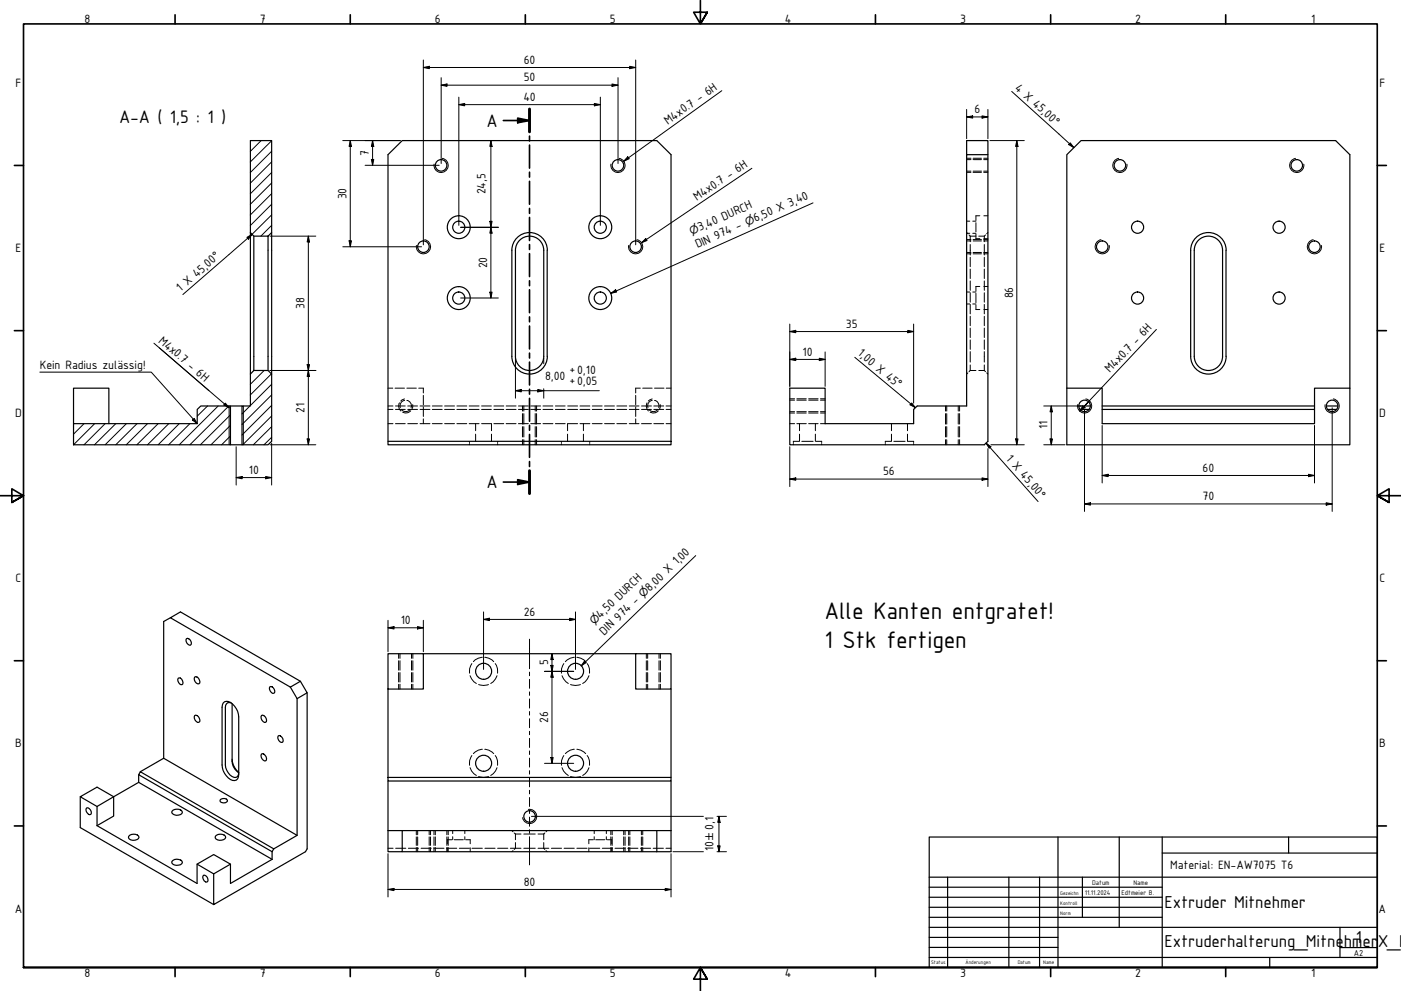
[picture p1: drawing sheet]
<svg xmlns="http://www.w3.org/2000/svg" width="594mm" height="420mm" viewBox="0 0 594 420" stroke-linecap="round" stroke-linejoin="round" font-family="sans-serif">
<!-- layer: Schraffur (ISO) -->
<g fill="none" stroke="#000" stroke-width=".42">
<path d="M106.2 59.6v.1M110.7 59.6l-4.5 4.6M115.2 59.7l-9 8.9M115.2 77.6l-9 9M115.2 73.1l-9 9M115.2 68.6l-9 9M115.2 64.1l-9 9M115.2 95.5l-4.6 4.6M115.2 91.1l-8.3 8.3M115.2 86.6l-9 9M115.2 82.1l-9 9M112 157.1l-5.8 5.8"/>
<path d="M115.1 158.5l-8.9 8.9M35.6 179.6l-4.4 4.5M40.1 179.6l-8.9 9M44.6 179.6l-9 9M49.1 179.6l-9 9M53.6 179.6l-9 9M58.1 179.6l-9 9M62.5 179.6l-9 9M67.1 179.6l-9.1 9M71.6 179.6l-9.1 9M76 179.6l-8.9 9M80.5 179.6l-9 9"/>
<path d="M88 172.1l-4.4 4.3M92.5 172.1l-16.5 16.5M97 172.1l-16.5 16.5M97.7 175.9l-12.7 12.7M106 172.1l-3.4 3.4M115.2 167.4l-12.6 12.6M115.2 162.9l-9 9M115.2 176.4l-12.3 12.2M115.2 171.9l-12.6 12.5M97.7 184.8l-3.7 3.8M97.7 180.3l-8.2 8.3M115.2 185.4l-3.2 3.2"/>
<path d="M115.2 180.9l-7.8 7.7"/>
</g>
<!-- layer: Verdeckt (ISO) -->
<g fill="none" stroke="#000" stroke-width=".42">
<path d="M409.9 67.7h1.8M409.9 72.6h1.8M409.9 67.1h1.8M409.9 73.1h1.8M412.6 67.7h3.6M412.6 72.6h3.6M412.6 67.1h3.6M412.6 73.1h3.6M417.1 67.7h1.8M417.1 72.6h1.8M417.1 67.1h1.8M417.1 73.1h1.8"/>
<path d="M409.9 93.8h1.3M409.9 98.9h1.3M409.9 98.6l.5 .5M410.9 99.6l.5 .5M412.5 93.8h1.3M412.5 98.9h1.3M413.8 94.4v3.9M413.8 99.3v1.9h1.7M415.5 91.5h-1.7v2M417.2 91.5h1.7M417.9 99.6l-.5 .5M418.9 98.6l-.5 .5"/>
<path d="M409.9 102.2h1.8M409.9 107h1.8M409.9 101.6h1.8M409.9 107.6h1.8M411.4 100.1v2.4M411.4 103.7v4.4M411.4 109.1v4M411.4 114.1v4M411.4 119.1v4M411.4 100.1h2.4M412.6 102.2h3.6M412.6 107h3.6"/>
<path d="M412.6 101.6h3.6M412.6 107.6h3.6M415 100.1h2.4M417.1 102.2h1.8M417.1 107h1.8M417.1 101.6h1.8M417.1 107.6h1.8M417.2 101.2h1.7M417.4 103.7v4.4M417.4 100.1v2.4M417.4 109.1v4M417.4 114.1v4"/>
<path d="M417.4 119.1v4M409.9 123.8h1.3M409.9 128.9h1.3M411.4 124.1v4M411.4 129.1v4M411.4 134.1v4M411.4 139.1v4M412.5 123.8h1.3M412.5 128.9h1.3M413.8 124.4v3.9M413.8 129.3v1.9h1.7M415.5 121.5h-1.7v1.9"/>
<path d="M417.2 121.5h1.7M417.2 131.2h1.7M417.4 124.1v4M417.4 129.1v4M417.4 134.1v4M417.4 139.1v4M410.4 158.1l-.5 .5M411.4 149.1v4.4M411.4 144.1v4M411.4 154.7v2.4M411.4 157.1l-.5 .5M411.4 157.1h2.4"/>
<path d="M415 157.1h2.4M417.4 144.1v4M417.4 149.1v4.4M417.4 154.7v2.4M417.4 157.1l.5 .5M418.4 158.1l.5 .5M164.5 164.6h2.1M164.5 173.6h2.1M164.5 172.1h2.1M164.5 179.6h2.1M167.5 164.6h4M167.7 173.6h4.1"/>
<path d="M167.7 172.1h4.1M167.7 179.6h4.1M169.4 170.8a2.68 2.68 0 0 0 .6 3.4M170.2 173.7a2.4 2.4 0 0 0 3.7 0M171.5 169.1l-1.6 .9M171.6 169.8a2.24 2.24 0 0 0-1.9 3M172.5 169.8a2.25 2.25 0 0 1 1.8 3M172.5 164.6h4M172.9 173.6h4.1M172.9 172.1h4.1M172.9 179.6h4.1M174.2 174.2a2.83 2.83 0 0 1-3.4 .6"/>
<path d="M175 171.6l-.3 1.8M177.5 164.6h2v2M178.1 173.6h4.2M178.1 172.1h4.2M178.1 179.6h4.2M179.5 167.6v4M179.5 172.6v4M179.5 177.6v2M183.3 173.6h4.2M183.3 172.1h4.2M183.3 179.6h4.2M188.5 173.6h4.2"/>
<path d="M188.5 172.1h4.2M188.5 179.6h4.2M193.7 173.6h4.2M193.7 172.1h4.2M193.7 179.6h4.2M198.9 173.6h4.2M198.9 172.1h4.2M198.9 179.6h4.2M201.7 179.6v3M204.2 173.6h4.1M204.2 172.1h4.1M204.2 179.6h4.1"/>
<path d="M208.4 179.6v3M209.4 173.6h4.2M209.4 172.1h4.2M209.4 179.6h4.2M214.6 173.6h4.2M214.6 172.1h4.2M214.6 179.6h4.2M219.8 173.6h4.2M219.8 172.1h4.2M219.8 179.6h4.2M221.6 172.1v2.2M221.6 175.4v4.4"/>
<path d="M222.1 172.1v2.2M222.1 175.4v4.4M225 173.6h4.2M225 172.1h4.2M225 179.6h4.2M226.9 172.1v2.2M226.9 175.4v4.4M227.5 172.1v2.2M227.5 175.4v4.4M230.3 173.6h4.1M230.3 172.1h4.1M230.3 179.6h4.1"/>
<path d="M235.5 173.6h4.1M235.5 172.1h4.1M235.5 179.6h4.1M240.7 179.6v3M240.7 173.6h4.2M240.7 172.1h4.2M240.7 179.6h4.2M245.9 173.6h4.2M245.9 172.1h4.2M245.9 179.6h4.2M247.4 179.6v3M251.1 173.6h4.2"/>
<path d="M251.1 172.1h4.2M251.1 179.6h4.2M256.3 173.6h4.2M256.3 172.1h4.2M256.3 179.6h4.2M261.6 173.6h4.1M261.6 172.1h4.1M261.6 179.6h4.1M266.8 173.6h4.2M266.8 172.1h4.2M266.8 179.6h4.2M269.6 167.6v4"/>
<path d="M269.6 172.6v4M269.6 177.6v2M271.5 164.6h-1.9v2M272 173.6h4.2M272 172.1h4.2M272 179.6h4.2M272.5 164.6h4M274.4 170.8a2.92 2.92 0 0 0 .6 3.4M275.3 173.7a2.33 2.33 0 0 0 3.5 0M276.5 169.8a2.25 2.25 0 0 0-1.7 3M276.5 169.1l-1.6 .9M277.2 173.6h4.2"/>
<path d="M277.2 172.1h4.2M277.2 179.6h4.2M277.6 169.8a2.25 2.25 0 0 1 1.7 3M277.6 164.6h4M279.1 174.2a2.75 2.75 0 0 1-3.4 .6M280 171.6l-.3 1.8M282.4 173.6h2.1M282.4 172.1h2.1M282.4 179.6h2.1M282.5 164.6h2M334.9 179.6h2M334.9 174.5h2"/>
<path d="M334.9 169.7h2M334.9 175.1h2M334.9 169.1h2M337.9 179.6h4M337.9 174.5h4M337.9 169.7h4M337.9 175.1h4M337.9 169.1h4M339 179.6v3M342.9 179.6h4M342.9 174.5h4M342.9 169.7h4"/>
<path d="M342.9 175.1h4M342.9 169.1h4M345.8 179.6v3M347.9 179.6h2M347.9 174.5h2M347.9 169.7h2M347.9 175.1h2M347.9 169.1h2M378 179.6v3M384.8 179.6v3M400.9 172.1v2.2M400.9 175.4v4.4"/>
<path d="M401.4 172.1v2.2M401.4 175.4v4.4M406.3 172.1v2.2M406.3 175.4v4.4M406.9 172.1v2.2M406.9 175.4v4.4M199.1 187.1v.5M199.1 188.1v.5M201.7 184.1v3M208.4 184.1v3M211 187.1v.5M211 188.1v.5"/>
<path d="M221.6 180.9v4.4M221.6 186.4v2.2M222.1 180.9v4.4M222.1 186.4v2.2M226.9 180.9v4.4M226.9 186.4v2.2M227.5 180.9v4.4M227.5 186.4v2.2M238.1 187.1v.5M238.1 188.1v.5M240.7 184.1v3M247.4 184.1v3"/>
<path d="M250.1 187.1v.5M250.1 188.1v.5M336.4 188.1v.5M338.8 187.1h-2.4v.5M339 184.1v3M340 187.1h4.8M345.8 184.1v3M346 187.1h2.4v.5M348.4 188.1v.5M375.4 188.1v.5M377.8 187.1h-2.4v.5M378 184.1v3"/>
<path d="M379 187.1h4.8M384.8 184.1v3M385 187.1h2.4v.5M387.4 188.1v.5M400.9 180.9v4.4M400.9 186.4v2.2M401.4 180.9v4.4M401.4 186.4v2.2M406.3 180.9v4.4M406.3 186.4v2.2M406.9 180.9v4.4M406.9 186.4v2.2"/>
<path d="M169 277.2v1.9M169.6 277.2v1.9M174.5 277.2v1.9M175.1 277.2v1.9M204.5 278.7a5.6 5.6 0 0 0-3.8 1.8M205.5 278.7a5.6 5.6 0 0 1 3.9 1.8M243.5 278.7a5.6 5.6 0 0 0-3.8 1.8M244.6 278.7a5.6 5.6 0 0 1 3.7 1.8M274.1 277.2v1.9M274.6 277.2v1.9M279.5 277.2v1.9M280 277.2v1.9"/>
<path d="M169 280.1v4M169 285.2v4M169 290.1v2M169.6 280.1v4M169.6 285.2v4M169.6 290.1v2M174.5 280.1v4M174.5 285.2v4M174.5 290.1v2M175.1 280.1v4M175.1 285.2v4M175.1 290.1v2"/>
<path d="M199.3 286.5l1.6 2.5 1.1 .8M200.1 281.3a5.2 5.2 0 0 0-1 4.1M202.9 290.2a6 6 0 0 0 4.2 0M210 281.3a5.2 5.2 0 0 1 .9 4.1M210.8 286.5l-1.6 2.5-1.1 .8M238.3 286.5l.7 1.3 2 2M239.1 281.3a5.2 5.2 0 0 0-1 4.1M241.9 290.2a6 6 0 0 0 4.2 0M249 281.3a5.2 5.2 0 0 1 .9 4.1M249.7 286.5l-1.5 2.5-1.1 .8M274.1 280.1v4M274.1 285.2v4"/>
<path d="M274.1 290.1v2M274.6 280.1v4M274.6 285.2v4M274.6 290.1v2M279.5 280.1v4M279.5 285.2v4M279.5 290.1v2M280 280.1v4M280 285.2v4M280 290.1v2M204.5 317.7a5.6 5.6 0 0 0-3.8 1.8M205.5 317.7a5.6 5.6 0 0 1 3.9 1.8"/>
<path d="M243.5 317.7a5.6 5.6 0 0 0-3.8 1.8M244.6 317.7a5.6 5.6 0 0 1 3.7 1.8M199.3 325.5l.7 1.4 2 1.9M200.1 320.3a5.2 5.2 0 0 0-1 4.2M202.9 329.2a6 6 0 0 0 4.2 0M210 320.3a5.2 5.2 0 0 1 .9 4.2M210.8 325.5l-.7 1.4-2 1.9M238.3 325.5l.7 1.4 2 1.9M239.1 320.3a5.2 5.2 0 0 0-1 4.2M241.9 329.2a6 6 0 0 0 4.2 0M249 320.3a5.2 5.2 0 0 1 .9 4.2M249.7 325.5l-.6 1.4-2 1.9"/>
<path d="M164.5 359.6h2.2M167.8 359.6h4.3M173.2 359.6h4.3M176.5 352.1v1.8M176.5 354.8v3.6M176.5 359.3v1.8M177.1 352.1v1.8M177.1 354.8v3.6M177.1 359.3v1.8M178.6 359.6h4.3M182 352.1v1.8M182 354.8v3.6"/>
<path d="M182 359.3v1.8M182.6 352.1v1.8M182.6 354.8v3.6M182.6 359.3v1.8M184 359.6h4.3M184 352.1v1.8M184 354.8v3.6M184 359.3v1.8M184.6 352.1v1.8M184.6 354.8v3.6M184.6 359.3v1.8M189.4 359.6h4.3"/>
<path d="M189.5 352.1v1.8M189.5 354.8v3.6M189.5 359.3v1.8M189.7 359.5v1.6M190.1 352.1v1.8M190.1 354.8v3.6M190.1 359.3v1.8M191.6 356h-1.9v1.7M192 352.1v1.3M192 354.8v1.2M192.6 356h3.9M194.8 359.6h4.3"/>
<path d="M197.1 352.1v1.3M197.1 354.8v1.2M197.5 356h1.9v1.7M199.4 359.5v1.6M200.2 359.6h4.3M205.6 359.6h4.3M211 359.6h4.3M216.4 359.6h4.5M217 352.1l.6 .6M218.1 353.2l.5 .4M218.6 353.6h2.3M218.6 357.2v2.4l-.5 .6"/>
<path d="M218.6 353.6v2.4M222.1 353.6h4.8M222.1 359.6h4.8M228.2 353.6h2.4M228.2 359.6h4.5M230.6 357.2v2.4l.4 .6M230.6 353.6v2.4M231 353.2l-.4 .4M232 352.1l-.5 .6M233.8 359.6h4.3M239.2 359.6h4.3M244.6 359.6h4.3"/>
<path d="M249.7 359.5v1.6M250 359.6h4.3M251.6 356h-1.9v1.7M252 352.1v1.3M252 354.8v1.2M252.6 356h3.9M255.4 359.6h4.3M257.1 352.1v1.3M257.1 354.8v1.2M257.5 356h1.9v1.7M259 352.1v1.8M259 354.8v3.6"/>
<path d="M259 359.3v1.8M259.4 359.5v1.6M259.6 352.1v1.8M259.6 354.8v3.6M259.6 359.3v1.8M260.8 359.6h4.3M264.5 352.1v1.8M264.5 354.8v3.6M264.5 359.3v1.8M265 352.1v1.8M265 354.8v3.6M265 359.3v1.8"/>
<path d="M266.2 359.6h4.3M266.6 352.1v1.8M266.6 354.8v3.6M266.6 359.3v1.8M267.1 352.1v1.8M267.1 354.8v3.6M267.1 359.3v1.8M271.6 359.6h4.3M272 352.1v1.8M272 354.8v3.6M272 359.3v1.8M272.5 352.1v1.8"/>
<path d="M272.5 354.8v3.6M272.5 359.3v1.8M277 359.6h4.3M282.4 359.6h2.1M217.6 360.7l-.6 .4M231.5 360.7l.5 .4"/>
</g>
<!-- layer: Sichtbar (ISO) -->
<g fill="none" stroke="#000" stroke-width=".51">
<path d="M106.2 59.6h9v39l-1.5 1.5h-6.1l-1.4-1.5zM409.9 65.6v-6h9v6h-9v106.5h-21l-1.5 1.5v6h-37.5v-15h-15v24h82.5l1.5-1.5v-121.5M106.2 98.6v60M115.2 98.6v60M107.6 100.1v57l-1.4 1.5v13.5h-3.6v16.5h11.1l1.5-1.5v-28.5l-1.5-1.5h-6.1M113.7 100.1v57M218.9 101.2a7.5 7.5 0 0 1 8.3-2.1 7.5 7.5 0 0 1 4.9 7v45a7.5 7.5 0 0 1-7.5 7.5 7.5 7.5 0 0 1-7.6-7.5v-45l.4-2.2zM220.3 101.9a6 6 0 0 1 6.6-1.3 6 6 0 0 1 3.7 5.5v45a6 6 0 0 1-6 6 6 6 0 0 1-6-6v-45l.3-1.9zM508.2 101.9a6 6 0 0 1 6.5-1.3 6 6 0 0 1 3.7 5.5v45a6 6 0 0 1-6 6 6 6 0 0 1-6-6v-45l.3-1.9zM519.9 106.1v45M519.9 106.1a7.5 7.5 0 0 0-7.5-7.5 7.5 7.5 0 0 0-7.5 7.5v45a7.5 7.5 0 0 0 7.5 7.5 7.5 7.5 0 0 0 7.5-7.5M31.2 179.6h52.4v-6l1.6-1.5h12.5v16.5h-66.5z"/>
<path d="M31.2 179.6v-15h15v15M97.7 172.1h4.9M452.4 164.6h15v15h90v-15h15M452.4 164.6v-99l6-6h108l6 6v99M452.4 164.6v24h120v-24M457.5 172.1h4.8M458 173.6h3.8M467.4 172.1h90M467.4 173.6h90M562.5 172.1h4.8M563 173.6h3.8M97.7 188.6h4.9"/>
<path d="M164.5 187.1h120v1.5h-120zM164.5 187.1v-121.5l6.1-6h107.9l6 6v121.5M72.3 261.9l-2.9 1.6v58M79.1 270.8a1.73 1.73 0 0 1 1.8 .8 1.73 1.73 0 0 1-.1 1.9 2 2 0 0 1-1.7-2.7zM164.5 277.2h15v14.9h-15zM179.5 277.2h90.1M269.6 277.2h14.9v14.9h-14.9zM75.6 287.6l.3-.2a1.96 1.96 0 0 1 1.4 2.8 1.92 1.92 0 0 1-1.7-2.6zM82.5 287.1a1.79 1.79 0 0 1 1.9 .8 1.79 1.79 0 0 1-.1 2 2.05 2.05 0 0 1-1.8-2.8zM94.6 298.1a2.52 2.52 0 0 1 4 .4 7.9 7.9 0 0 1 2.6 5.5v24.5a2.13 2.13 0 0 1-1 2.2 2.13 2.13 0 0 1-2.5-.2 7.7 7.7 0 0 1-3.5-6.2v-24.4zM98 298a1.67 1.67 0 0 0-1.8 .1 1.67 1.67 0 0 0-.6 1.8v24.4a5.5 5.5 0 0 0 4.5 5.3l.6-.4 .5-1.6a6.2 6.2 0 0 1-2.8-4.9v-24.4M114.4 291.2a1.75 1.75 0 0 1 1.8 .8 1.75 1.75 0 0 1-.1 1.9 2 2 0 0 1-1.7-2.7z"/>
<path d="M123.1 291.3l4.3-2.5 2.8 4.9-4.2 2.5M123.1 291.3l2.9 4.9M126 296.2v58M127.4 288.8l-50.9-29.4-4.2 2.5 50.8 29.4M130.2 293.7v66.2l-.7 1.2-38.9 22.4v-13M164.5 292.1v37.5M284.5 292.1v37.5M82.5 303.4a1.79 1.79 0 0 1 1.9 .8 1.79 1.79 0 0 1-.1 2 2.05 2.05 0 0 1-1.8-2.8zM110.9 319.7a1.85 1.85 0 0 1 1.8 .9 1.85 1.85 0 0 1-.1 2 2.05 2.05 0 0 1-1.7-2.9zM110.9 303.4a1.82 1.82 0 0 1 1.8 .8 1.82 1.82 0 0 1-.1 2 2.05 2.05 0 0 1-1.7-2.8zM118 312a1.75 1.75 0 0 1 1.7 .8 1.75 1.75 0 0 1 0 1.9 2 2 0 0 1-1.7-2.7zM34 337.8v13.1l56.6 32.6"/>
<path d="M58.8 331.7l-17.7 10.2v8.2M58.8 328.5v3.2l56.6 32.6M59.5 327.2l56.6 32.7-.7 1.2-56.6-32.6zM59.5 327.2l9.9-5.7 56.6 32.7-9.9 5.7M93.4 339.1a1.8 1.8 0 0 1 3.1 .5 1.94 1.94 0 0 1-3.2-.1zM98.4 321.9a7.7 7.7 0 0 0 2.8 5.6M164.5 329.6h120v1.5h-120zM164.5 331.1v21M284.5 331.1v30h-113.9M36.8 342.5a2 2 0 0 1 1.7 2.7l-.4 .2a1.93 1.93 0 0 1-1.3-2.9zM41.1 350.1l42.5 24.5v-8.2l7-4.1 7.1 4.1v8.2l17.7-10.3M41.1 341.9l-7.1-4.1 7.1-4.1 7.1 4.1v8.2l-7.1 4.1"/>
<path d="M54.9 354.2a2.59 2.59 0 0 1 4 .9 2.73 2.73 0 0 1-4.4 .1zM73.3 343.5a2.69 2.69 0 0 1 4 .9 2.75 2.75 0 0 1-4.5 .2zM91.7 354.2a2.59 2.59 0 0 1 4 .9 2.73 2.73 0 0 1-4.5 .1zM164.5 352.1v9h6.1v-9M164.5 352.1h120M278.5 352.1v9M73.3 364.8a2.69 2.69 0 0 1 4 .9 2.8 2.8 0 0 1-4.5 .1zM83.6 366.4l7 4.1 7.1-4.1M86.4 371.1a1.73 1.73 0 0 1 1.6 1 1.73 1.73 0 0 1-.4 1.9 1.93 1.93 0 0 1-1.2-2.9zM115.4 361.1v3.2"/>
<circle cx="187" cy="70.1" r="2.44"/>
<circle cx="262" cy="70.1" r="2.44"/>
<circle cx="474.9" cy="70.1" r="2.44"/>
<circle cx="549.9" cy="70.1" r="2.44"/>
<circle cx="194.5" cy="96.3" r="2.57"/>
<circle cx="194.5" cy="96.3" r="4.9"/>
<circle cx="254.5" cy="96.3" r="2.57"/>
<circle cx="254.5" cy="96.3" r="4.9"/>
<circle cx="482.4" cy="96.3" r="2.57"/>
<circle cx="542.4" cy="96.3" r="2.57"/>
<circle cx="179.5" cy="104.6" r="2.44"/>
<circle cx="269.5" cy="104.6" r="2.44"/>
<circle cx="467.4" cy="104.6" r="2.44"/>
<circle cx="557.4" cy="104.6" r="2.44"/>
<circle cx="194.5" cy="126.4" r="2.57"/>
<circle cx="194.5" cy="126.4" r="4.9"/>
<circle cx="254.5" cy="126.4" r="2.57"/>
<circle cx="254.5" cy="126.4" r="4.9"/>
<circle cx="482.4" cy="126.4" r="2.57"/>
<circle cx="542.4" cy="126.4" r="2.57"/>
<circle cx="459.9" cy="172.1" r="2.44"/>
<circle cx="564.9" cy="172.1" r="2.44"/>
<circle cx="205.1" cy="284.6" r="3.4"/>
<circle cx="244.1" cy="284.6" r="3.4"/>
<circle cx="205.1" cy="323.6" r="3.4"/>
<circle cx="244.1" cy="323.6" r="3.4"/>
<circle cx="224.6" cy="346.1" r="2.44"/>
</g>
<!-- layer: Sichtbar schmal (ISO) -->
<g fill="none" stroke="#000" stroke-width=".42">
<path d="M187.6 67.1a3 3 0 0 1 2.4 3.5 3 3 0 0 1-3.5 2.5 3 3 0 0 1-2.4-3.5M262.6 67.1a3 3 0 0 1 2.4 3.5 3 3 0 0 1-3.5 2.5 3 3 0 0 1-2.4-3.5M474.4 67.1a3 3 0 0 0-2.5 3.5 3 3 0 0 0 3.5 2.5 3 3 0 0 0 2.5-3.5M549.4 67.1a3 3 0 0 0-2.5 3.5 3 3 0 0 0 3.5 2.5 3 3 0 0 0 2.4-3.5M180.1 101.6a3 3 0 0 1 2.4 3.5 3 3 0 0 1-3.5 2.5 3 3 0 0 1-2.4-3.5M270 101.6a3 3 0 0 1 2.5 3.5 3 3 0 0 1-3.5 2.5 3 3 0 0 1-2.4-3.5M466.9 101.6a3 3 0 0 0-2.5 3.5 3 3 0 0 0 3.5 2.5 3 3 0 0 0 2.5-3.5M556.8 101.6a3 3 0 0 0-2.4 3.5 3 3 0 0 0 3.5 2.5 3 3 0 0 0 2.4-3.5M97.2 172.1v16.5M103.2 172.1v16.5M460.4 169.1a3 3 0 0 1 2.5 3.5 3 3 0 0 1-3.5 2.5 3 3 0 0 1-2.5-3.5M565.4 169.1a3 3 0 0 1 2.4 3.5 3 3 0 0 1-3.5 2.5 3 3 0 0 1-2.4-3.5"/>
<path d="M224 343.2a3 3 0 0 1 3.5 2.4 3 3 0 0 1-2.4 3.5 3 3 0 0 1-3.5-2.4"/>
</g>
<!-- layer: Schnittlinie (ISO) -->
<g fill="none" stroke="#000" stroke-width=".7">
<path d="M213.4 51.1h11.1M219.5 50.1l5 1-5 .9zM224.5 46.2v9.7M224.5 57.7v2.1M224.5 61.5v9.8M224.5 73v2.1M224.5 76.9v9.7M224.5 88.4v2.1M224.5 92.2v9.8M224.5 103.7v2.1M224.5 107.5v9.8M224.5 119v2.1"/>
<path d="M224.5 122.9v9.7M224.5 134.3v2.1M224.5 138.2v9.7M224.5 149.7v2.1M224.5 153.5v9.7M224.5 165v2.1M224.5 168.9v9.7M224.5 180.3v2.1M224.5 184.2v9.7M224.5 195.7v2.1M224.5 199.6v9.7M213.4 204.4h11.1"/>
<path d="M219.5 203.4l5 1-5 1z"/>
</g>
<path d="M224.5 46.2v9.7M224.5 199.6v9.7" fill="none" stroke="#000" stroke-width="1.2"/>
<g fill="#000">
<path d="M219.5 50.1l5 1-5 .9z" fill-rule="evenodd"/>
<path d="M219.5 203.4l5 1-5 1z" fill-rule="evenodd"/>
</g>
<!-- layer: Rahmen (ISO) -->
<g fill="none" stroke="#000" stroke-width=".7">
<path d="M74.2 6.3v3.8M148.5 6.3v3.8M222.8 6.3v3.8M297 .2v9.9l-2.9-4.9h5.8l-2.9 4.9 2.9-4.9M371.2 6.3v3.8M445.5 6.3v3.8M519.7 6.3v3.8M6.1 70.1h3.9M584 70.1h3.9M6.1 140.2h3.9M584 140.2h3.9M0 210.2h10l-5-3v5.8l5-2.8-5 2.8"/>
<path d="M594 210.2h-10l5-3v5.8l-5-2.8 5 2.8M6.1 280.1h3.9M584 280.1h3.9M6.1 350.2h3.9M584 350.2h3.9M10 410.2v-400.1h574v400.1h-574h574M74.2 410.2v3.9M148.5 410.2v3.9M222.8 410.2v3.9M299.9 415.1l-2.9-4.9 2.9 4.9h-5.8l2.9-4.9v10M371.2 410.2v3.9M445.5 410.2v3.9"/>
<path d="M519.7 410.2v3.9"/>
</g>
<!-- layer: Titel (ISO) -->
<g fill="none" stroke="#000" stroke-width=".51">
<path d="M394 354.9h190v55.3h-190zM448.6 354.9v55.3M474.6 354.9v38.3M492.8 354.9v55.3M546.4 354.9v6.8M394 376.2h98.8M394 371.9h190M401.8 371.9v38.3M427.8 371.9v38.3M440.8 371.9v38.3M459 371.9v17M492.8 361.7h91.2"/>
<path d="M394 380.4h98.8M394 384.7h98.8M394 388.9h98.8M394 393.2h190M394 397.4h54.6M568.2 393.2v12.7M394 405.9h190M394 401.7h54.6M538.4 405.9v4.3M568.2 401.7h15.8"/>
</g>
<g fill="none" stroke="#000" stroke-width=".42">
<path d="M179.5 28.6l2.6-.5v1zM179.5 28.6h90.1M179.5 25.4v78.4M187.1 36.1l2.4-.5v1zM187.1 36.1h75M187.1 32.9v36.4M259.5 35.6l2.6 .5-2.6 .5zM262.1 32.9v36.4M267 28.1l2.6 .5-2.6 .5zM269.6 25.4v78.4M145.4 59.6h24.3M148.5 59.6l.5 2.5h-1z"/>
<path d="M148.5 59.6v45M158 59.6l.5 2.5h-1zM158 59.6v10.5M194.6 44.4l2.4-.5v1zM194.6 44.4h60M194.6 41.2v54.3M208.2 59.6l.5 2.5h-1zM208.2 59.6v66.7M252 43.9l2.6 .5-2.6 .5zM254.6 41.2v54.3M409.9 49.6l2.5-.5v1zM409.9 49.6h9"/>
<path d="M409.9 46.4v12.4M416.4 49.1l2.5 .5-2.5 .5zM418.9 46.4v12.4M419.7 59.6h14.6M431.2 59.6l.5 2.5h-1zM431.2 59.6v129M154.8 70.1h31.4M157.5 67.6h1l-.5 2.5zM195.3 96.4h16M207.7 93.8h1l-.5 2.6zM208.2 96.4l.5 2.4h-1zM114.5 100.1h19.4"/>
<path d="M130.7 100.1l.6 2.5h-1.1zM130.7 100.1v88.5M145.4 104.6h33.4M148 102.1h1l-.5 2.5zM195.3 126.3h16M207.7 123.9h1l-.5 2.4zM334.9 137.4v26.4M387.4 137.4v33.5M114.5 157.1h19.4M130.2 154.6h1.1l-.6 2.5zM130.7 157.1l.6 2.5h-1.1zM218.6 151.9v16.9"/>
<path d="M230.6 151.9v2.3M334.9 152.4l2.5-.5v1zM334.9 140.6l2.5-.5v1zM334.9 152.4h15M334.9 140.6h52.5M347.4 151.9l2.5 .5-2.5 .5zM349.9 149.2v14.6M384.9 140.1l2.5 .5-2.5 .5zM218.6 165.7l2.4-.6v1.1zM218.6 165.7h35.5M228 165.1l2.6 .6-2.6 .5zM230.6 164.8v4"/>
<path d="M442.6 172.1h15.9M445.8 172.1l.5 2.5h-1zM445.8 172.1v16.5M459 172.1h.1M459.9 172.9h.1M459.9 173.6v43.2M564.9 172.9v43.9M100.1 189.4v16.3M114.5 188.6h19.4M115.2 187.9v17.8M130.2 186.1h1.1l-.6 2.5zM334.9 189.4v16.9"/>
<path d="M418.9 190.2v16.1M420.2 188.6h14.1M430.7 186.1h1l-.5 2.5zM442.6 188.6h9M445.3 186.1h1l-.5 2.5zM467.4 180.4v24.4M557.4 180.4v24.4M100.1 202.5l2.6-.5v1zM100.1 202.5h15.1M112.6 202l2.6 .5-2.6 .5zM334.9 203.1l2.5-.5v1zM334.9 203.1h84"/>
<path d="M416.4 202.6l2.5 .5-2.5 .5zM459.9 213.7l2.5-.6v1.1zM459.9 213.7h105M467.4 201.6l2.5-.5v1zM467.4 201.6h90M554.9 201.1l2.5 .5-2.5 .5zM562.4 213.1l2.5 .6-2.5 .5zM205 259.4v24.4M244 259.4v24.4M164.5 266.2l2.6-.5v1zM164.5 266.2h15M164.5 263v13.3"/>
<path d="M177 265.7l2.5 .5-2.5 .5zM179.5 263v13.3M205 262.6l2.5-.5v1zM205 262.6h39M234.1 277.2l.5 2.4h-1zM234.1 277.2v46.4M241.6 262.1l2.4 .5-2.4 .5zM230.9 284.6h12.4M233.6 282.1h1l-.5 2.5zM234.1 284.6l.5 2.5h-1zM230.9 323.6h12.4M233.6 321.2h1l-.5 2.4z"/>
<path d="M225.4 346.1h72.9M304 346.1h4M304.4 358.6h1l-.5 2.5zM304.9 346.1l.5 2.6h-1zM304.9 346.1v15M164.5 377.1l2.6-.4v.9zM164.5 361.9v18.4M164.5 377.1h120M282.1 376.7l2.4 .4-2.4 .5zM284.5 361.9v18.4M285.4 361.1h12.9M304 361.1h4"/>
</g>
<g fill="#000">
<path d="M179.5 28.6l2.6-.5v1z" fill-rule="evenodd"/>
<path d="M187.1 36.1l2.4-.5v1z" fill-rule="evenodd"/>
<path d="M259.5 35.6l2.6 .5-2.6 .5z" fill-rule="evenodd"/>
<path d="M267 28.1l2.6 .5-2.6 .5z" fill-rule="evenodd"/>
<path d="M194.6 44.4l2.4-.5v1z" fill-rule="evenodd"/>
<path d="M252 43.9l2.6 .5-2.6 .5z" fill-rule="evenodd"/>
<path d="M409.9 49.6l2.5-.5v1z" fill-rule="evenodd"/>
<path d="M416.4 49.1l2.5 .5-2.5 .5z" fill-rule="evenodd"/>
<path d="M148.5 59.6l.5 2.5h-1z" fill-rule="evenodd"/>
<path d="M157.5 67.6h1l-.5 2.5z" fill-rule="evenodd"/>
<path d="M158 59.6l.5 2.5h-1z" fill-rule="evenodd"/>
<path d="M208.2 59.6l.5 2.5h-1z" fill-rule="evenodd"/>
<path d="M431.2 59.6l.5 2.5h-1z" fill-rule="evenodd"/>
<path d="M207.7 93.8h1l-.5 2.6z" fill-rule="evenodd"/>
<path d="M208.2 96.4l.5 2.4h-1z" fill-rule="evenodd"/>
<path d="M130.7 100.1l.6 2.5h-1.1z" fill-rule="evenodd"/>
<path d="M148 102.1h1l-.5 2.5z" fill-rule="evenodd"/>
<path d="M207.7 123.9h1l-.5 2.4z" fill-rule="evenodd"/>
<path d="M130.2 154.6h1.1l-.6 2.5z" fill-rule="evenodd"/>
<path d="M130.7 157.1l.6 2.5h-1.1z" fill-rule="evenodd"/>
<path d="M334.9 152.4l2.5-.5v1z" fill-rule="evenodd"/>
<path d="M334.9 140.6l2.5-.5v1z" fill-rule="evenodd"/>
<path d="M347.4 151.9l2.5 .5-2.5 .5z" fill-rule="evenodd"/>
<path d="M384.9 140.1l2.5 .5-2.5 .5z" fill-rule="evenodd"/>
<path d="M218.6 165.7l2.4-.6v1.1z" fill-rule="evenodd"/>
<path d="M228 165.1l2.6 .6-2.6 .5z" fill-rule="evenodd"/>
<path d="M445.8 172.1l.5 2.5h-1z" fill-rule="evenodd"/>
<path d="M130.2 186.1h1.1l-.6 2.5z" fill-rule="evenodd"/>
<path d="M430.7 186.1h1l-.5 2.5z" fill-rule="evenodd"/>
<path d="M445.3 186.1h1l-.5 2.5z" fill-rule="evenodd"/>
<path d="M100.1 202.5l2.6-.5v1z" fill-rule="evenodd"/>
<path d="M112.6 202l2.6 .5-2.6 .5z" fill-rule="evenodd"/>
<path d="M334.9 203.1l2.5-.5v1z" fill-rule="evenodd"/>
<path d="M416.4 202.6l2.5 .5-2.5 .5z" fill-rule="evenodd"/>
<path d="M459.9 213.7l2.5-.6v1.1z" fill-rule="evenodd"/>
<path d="M467.4 201.6l2.5-.5v1z" fill-rule="evenodd"/>
<path d="M554.9 201.1l2.5 .5-2.5 .5z" fill-rule="evenodd"/>
<path d="M562.4 213.1l2.5 .6-2.5 .5z" fill-rule="evenodd"/>
<path d="M164.5 266.2l2.6-.5v1z" fill-rule="evenodd"/>
<path d="M177 265.7l2.5 .5-2.5 .5z" fill-rule="evenodd"/>
<path d="M205 262.6l2.5-.5v1z" fill-rule="evenodd"/>
<path d="M234.1 277.2l.5 2.4h-1z" fill-rule="evenodd"/>
<path d="M241.6 262.1l2.4 .5-2.4 .5z" fill-rule="evenodd"/>
<path d="M233.6 282.1h1l-.5 2.5z" fill-rule="evenodd"/>
<path d="M234.1 284.6l.5 2.5h-1z" fill-rule="evenodd"/>
<path d="M233.6 321.2h1l-.5 2.4z" fill-rule="evenodd"/>
<path d="M304.4 358.6h1l-.5 2.5z" fill-rule="evenodd"/>
<path d="M304.9 346.1l.5 2.6h-1z" fill-rule="evenodd"/>
<path d="M164.5 377.1l2.6-.4v.9z" fill-rule="evenodd"/>
<path d="M282.1 376.7l2.4 .4-2.4 .5z" fill-rule="evenodd"/>
</g>
<!-- layer: Symbol (ISO) -->
<g fill="none" stroke="#000" stroke-width=".42">
<path d="M306.1 38.5l-41.6 29.9M429 38.8l26.4 23.8M266.2 66.5l.6 .8-2.3 1.1zM318.8 71.4l-46.8 31.5M453.8 60.6l1.6 2-2.2-1.3zM106.9 99.4l-29.4 25.5M344.7 86l-85.7 38.4M104.7 100.6l2.2-1.2-1.6 2zM272 102.9l1.8-1.8 .6 .9zM259 124.4l2-1.5 .5 .9zM490.3 139.7l-30.8 32.7 2.5-2.5M16.9 157.8h47.2l19.5 21.8"/>
<path d="M65.3 145.5l23.3 20.2M67.6 147.5l29.6 25.4M362.5 151.5l25.7 21.3M81.6 178.1l.8-.7 1.2 2.2zM95.6 170.9l1.6 2-2.3-1.2zM386.6 170.9l1.6 1.9-2.3-1.2zM459.2 172.1l.7 .7-2.1 1.5zM459.5 172.4l-1.7 1.9M418.1 187.9l2.1 1.5-.8 .6zM418.1 187.9l22.1 24.7M295 235.6l-48.6 46.7M247.9 280.2l.7 .7-2.2 1.4z"/>
</g>
<g fill="#000">
<path d="M266.2 66.5l.6 .8-2.3 1.1z" fill-rule="evenodd"/>
<path d="M453.8 60.6l1.6 2-2.2-1.3z" fill-rule="evenodd"/>
<path d="M104.7 100.6l2.2-1.2-1.6 2z" fill-rule="evenodd"/>
<path d="M272 102.9l1.8-1.8 .6 .9z" fill-rule="evenodd"/>
<path d="M259 124.4l2-1.5 .5 .9z" fill-rule="evenodd"/>
<path d="M81.6 178.1l.8-.7 1.2 2.2z" fill-rule="evenodd"/>
<path d="M95.6 170.9l1.6 2-2.3-1.2z" fill-rule="evenodd"/>
<path d="M386.6 170.9l1.6 1.9-2.3-1.2z" fill-rule="evenodd"/>
<path d="M459.2 172.1l.7 .7-2.1 1.5z" fill-rule="evenodd"/>
<path d="M418.1 187.9l2.1 1.5-.8 .6z" fill-rule="evenodd"/>
<path d="M247.9 280.2l.7 .7-2.2 1.4z" fill-rule="evenodd"/>
</g>
<!-- layer: Mittellinie (ISO) -->
<g fill="none" stroke="#000" stroke-width=".42">
<path d="M224.5 271v12.5M224.5 285v1.5M224.5 288v3.8M224.5 293.3v1.5M224.5 296.3v3.9M224.5 301.7v1.5M224.5 304.7v3.8M224.5 310v1.5M224.5 313v3.9M224.5 318.4v1.5M224.5 321.4v3.8M224.5 326.7v1.5"/>
<path d="M224.5 329.7v3.9M224.5 335.1v1.5M224.5 338.1v3.8M224.5 343.5v1.4M224.5 346.4v3.9M224.5 351.8v1.5M224.5 354.8v11.9"/>
</g>
<g font-size="10.9">
<text x="349.6" y="262.3">Alle Kanten entgratet!</text>
<text x="349.6" y="274.7">1 Stk fertigen</text>
</g>
<g font-size="8.3">
<text x="50.5" y="52">A-A ( 1,5 : 1 )</text>
<text x="206.3" y="53.7">A</text>
<text x="206.3" y="207">A</text>
</g>
<g font-size="7.9">
<text x="493.8" y="385">Extruder Mitnehmer</text>
<text x="493.8" y="401.3">Extruderhalterung_Mitne</text>
<text x="569.8" y="401.3">hm1er</text>
<text x="584.3" y="401.3">X_L</text>
</g>
<g font-size="5.5">
<text x="35.9" y="9.8">8</text>
<text x="110.2" y="9.8">7</text>
<text x="184.4" y="9.8">6</text>
<text x="258.6" y="9.8">5</text>
<text x="332.7" y="9.8">4</text>
<text x="407.2" y="9.8">3</text>
<text x="481.4" y="9.8">2</text>
<text x="556" y="9.8">1</text>
<text x="222.1" y="27">60</text>
<text x="222.1" y="34.5">50</text>
<text x="6.6" y="36.9">F</text>
<text x="430" y="37.6" transform="rotate(42 430 37.6)">4 X 45,00°</text>
<text x="584.9" y="36.9">F</text>
<text x="221.9" y="42.8">40</text>
<text x="413.2" y="48">6</text>
<text x="283.1" y="52.9" transform="rotate(-36 283.1 52.9)">M4x0.7 - 6H</text>
<text x="156.4" y="66.1" transform="rotate(-90 156.4 66.1)">7</text>
<text x="205.9" y="82.4" transform="rotate(-90 205.9 82.4)">24,5</text>
<text x="146.9" y="84.6" transform="rotate(-90 146.9 84.6)">30</text>
<text x="295.5" y="85.1" transform="rotate(-34 295.5 85.1)">M4x0.7 - 6H</text>
<text x="320.4" y="94.2" transform="rotate(-24 320.4 94.2)">6,50 X 3,40</text>
<text x="296.8" y="98" transform="rotate(-24 296.8 98)">3,40 DURCH</text>
<text x="6.6" y="106.9">E</text>
<text x="295.7" y="105.3" transform="rotate(-24 295.7 105.3)">DIN 974 -</text>
<text x="584.9" y="106.9">E</text>
<text x="206.6" y="113.8" transform="rotate(-90 206.6 113.8)">20</text>
<text x="76.6" y="123.8" transform="rotate(-41 76.6 123.8)">1 X 45,00°</text>
<text x="129.2" y="131" transform="rotate(-90 129.2 131)">38</text>
<text x="429.6" y="126.5" transform="rotate(-90 429.6 126.5)">86</text>
<text x="358.7" y="139">35</text>
<text x="66.9" y="144.8" transform="rotate(41 66.9 144.8)">M4x0.7 - 6H</text>
<text x="340.3" y="150.8">10</text>
<text x="363.4" y="150.3" transform="rotate(40 363.4 150.3)">1,00 X 45°</text>
<text x="16.9" y="156.5">Kein Radius zulässig!</text>
<text x="231.1" y="161">8,00</text>
<text x="241.4" y="158.3">+0,10</text>
<text x="470.7" y="158.3" transform="rotate(-47 470.7 158.3)">M4x0.7 - 6H</text>
<text x="241.4" y="163">+0,05</text>
<text x="6.5" y="176.9">D</text>
<text x="129.2" y="174.9" transform="rotate(-90 129.2 174.9)">21</text>
<text x="584.8" y="176.9">D</text>
<text x="444.2" y="182.1" transform="rotate(-90 444.2 182.1)">11</text>
<text x="426.3" y="194.8" transform="rotate(48 426.3 194.8)">1 X 45,00°</text>
<text x="105.5" y="200.9">10</text>
<text x="374.5" y="201.5">56</text>
<text x="509.9" y="200">60</text>
<text x="509.9" y="212.1">70</text>
<text x="6.6" y="246.9">C</text>
<text x="275.6" y="250.8" transform="rotate(-44 275.6 250.8)">8,00 X 1,00</text>
<text x="584.9" y="246.9">C</text>
<text x="222.1" y="261">26</text>
<text x="254.7" y="262.4" transform="rotate(-44 254.7 262.4)">4,50 DURCH</text>
<text x="169.9" y="264.6">10</text>
<text x="256.2" y="269.5" transform="rotate(-44 256.2 269.5)">DIN 974 -</text>
<text x="232.5" y="282.1" transform="rotate(-90 232.5 282.1)">5</text>
<text x="232.5" y="306.6" transform="rotate(-90 232.5 306.6)">26</text>
<text x="6.5" y="316.9">B</text>
<text x="584.8" y="316.9">B</text>
<text x="302.6" y="351.7" transform="rotate(-90 302.6 351.7)">0,1</text>
<text x="302.6" y="361" transform="rotate(-90 302.6 361)">10</text>
<text x="496.3" y="368.3">Material: EN-AW7075 T6</text>
<text x="222.1" y="375.5">80</text>
<text x="6.3" y="386.9">A</text>
<text x="584.6" y="386.9">A</text>
<text x="35.9" y="414.1">8</text>
<text x="110.2" y="414.1">7</text>
<text x="184.4" y="414.1">6</text>
<text x="258.6" y="414.1">5</text>
<text x="332.7" y="414.1">4</text>
<text x="407.2" y="414.1">3</text>
<text x="481.4" y="414.1">2</text>
<text x="556" y="414.1">1</text>
</g>
<g font-size="4.6">
<text x="316.8" y="95.8" transform="rotate(-24 316.8 95.8)">⌀</text>
<text x="293.2" y="99.7" transform="rotate(-24 293.2 99.7)">⌀</text>
<text x="272.8" y="253.5" transform="rotate(-44 272.8 253.5)">⌀</text>
<text x="251.9" y="265.2" transform="rotate(-44 251.9 265.2)">⌀</text>
<text x="302.6" y="356" transform="rotate(-90 302.6 356)">±</text>
</g>
<text font-size="3.9" x="574.1" y="405.1">A2</text>
<g font-size="3.1">
<text x="463.1" y="375.1">Datum</text>
<text x="480.6" y="375.1">Name</text>
<text x="460" y="379.4">11.11.2024</text>
<text x="475.6" y="379.4">Edtmeier B.</text>
</g>
<g font-size="2.3">
<text x="449.6" y="379.4">Gezeichn</text>
<text x="449.6" y="383.6">Kontroll</text>
<text x="449.6" y="387.9">Norm</text>
<text x="394.8" y="408.8">Status</text>
<text x="409.4" y="408.8">Änderungen</text>
<text x="431.5" y="408.8">Datum</text>
<text x="442.4" y="408.8">Name</text>
</g>
</svg>
